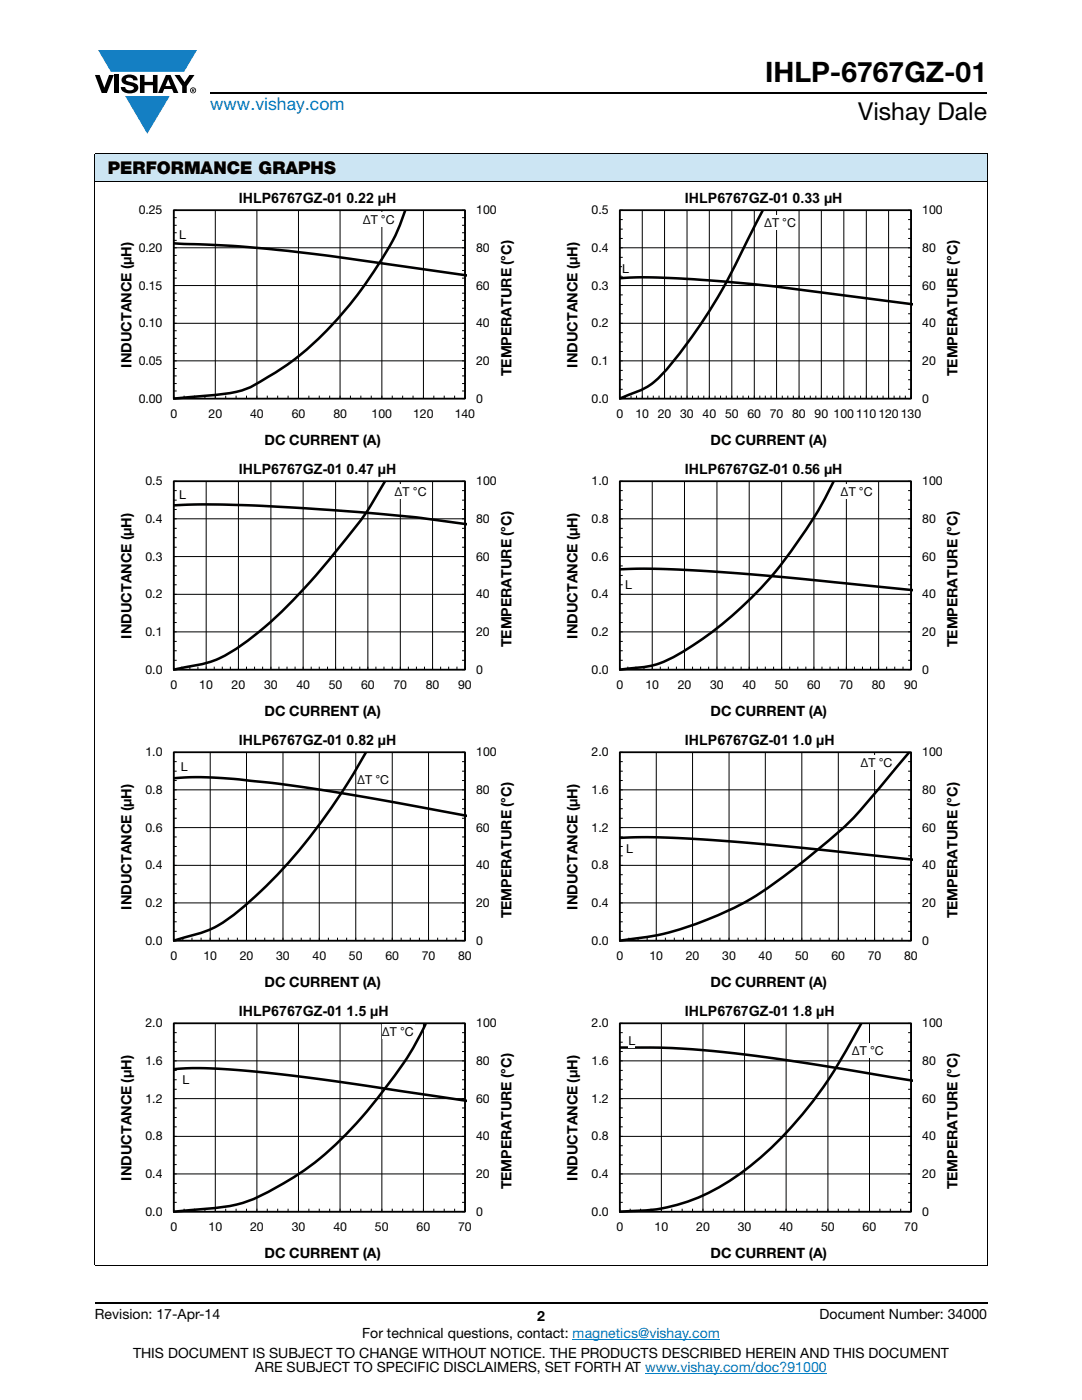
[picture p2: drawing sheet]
<svg xmlns="http://www.w3.org/2000/svg" width="216mm" height="279mm" viewBox="0 0 216 279" stroke-linecap="round" stroke-linejoin="round" font-family="sans-serif">
<g fill="#147fc3">
<path d="M19.6 10h19.7l-2.6 4.3h-1.1h-13.5z"/>
<path d="M25 19.2h8.9l-4.5 7.5z"/>
</g>
<g fill="#000">
<path d="M18.9 15h1l.9 2.5 1-2.5h.9l-1.4 3.6h-1zM22.9 15h.9v3.6h-.9zM24.6 15.3a2.1 2.1 0 0 1 2.8 .3l.1 .4h-.9a.79 .79 0 0 0-.7-.5 .79 .79 0 0 0-.8 .4l.3 .3 1 .2a1.08 1.08 0 0 1 1.2 1 1.08 1.08 0 0 1-1.1 1.2 1.73 1.73 0 0 1-2.4-1.2h.9a.96 .96 0 0 0 .8 .6 .96 .96 0 0 0 .9-.4 1.31 1.31 0 0 0-1.2-.6 1.03 1.03 0 0 1-1.1-.6 1.03 1.03 0 0 1 .2-1.1zM27.9 15h.9v1.3h1.7v-1.3h.9v3.6h-.9v-1.6h-1.7v1.6h-.9zM34.8 15h1.1l.9 1.4 1-1.4h1l-1.5 2.2v1.4h-.9v-1.4z"/>
<path d="M33.6 15.9l.5 1.3h-1.1zM33.1 15l-1.6 3.6h1l.3-.8h1.5l.3 .8h1l-1.6-3.6z"/>
<path d="M38.4 17.8h.2v.2h-.2zM38.3 17.7v.7h.1v-.3l.4 .3-.2-.3 .2-.2-.1-.2z"/>
<path d="M38.1 18a.46 .46 0 0 1 .9 0 .46 .46 0 0 1-.9 0zM37.9 18a.6 .6 0 0 0 1.2 0 .6 .6 0 0 0-1.2 0z"/>
</g>
<path d="M42 18.6h155M18.9 260h178.1" fill="none" stroke="#000" stroke-width=".36"/>
<path d="M114.3 267.3h29.3M128.7 274h36.3" fill="none" stroke="#007ec4" stroke-width=".2"/>
<path d="M18.9 30.7h178.1v5.5h-178.1z" fill="#cce5f3"/>
<path d="M18.9 30.7h178.1M18.9 36.2h178.1M18.9 30.8v221.7M197 30.8v221.7M18.9 252.6h178.1" fill="none" stroke="#000" stroke-width=".2"/>
<path d="M23.9 38h79.2v51.4h-79.2z" fill="#fff"/>
<g fill="none" stroke="#000" stroke-width=".2">
<path d="M34.7 42h58.1v37.6h-58.1zM34.7 60h.6M34.7 58.5h.6M34.7 55.5h.6M34.7 54h.6M34.7 52.5h.6M34.7 51h.6M34.7 48h.6M34.7 46.4h.6M34.7 45h.6M34.7 43.4h.6M43 42v37.6"/>
<path d="M51.3 42v37.6M59.6 42v37.6M67.9 42v37.6M76.2 42v37.6M84.5 42v37.6M92.2 60h.6M92.2 58.5h.6M92.2 55.5h.6M92.2 54h.6M92.2 52.5h.6M92.2 51h.6M92.2 48h.6"/>
<path d="M92.2 46.4h.6M92.2 45h.6M92.2 43.4h.6M92.8 57h-58.1M92.8 49.5h-58.1M34.7 78h.6M34.7 76.5h.6M34.7 75h.6M34.7 73.5h.6M34.7 70.5h.6M34.7 69h.6M34.7 67.5h.6"/>
<path d="M34.7 66h.6M34.7 63h.6M34.7 61.5h.6M36.7 79v.6M38.8 79v.6M40.9 79v.6M45 79v.6M47.1 79v.6M49.2 79v.6M53.3 79v.6M55.4 79v.6M57.5 79v.6"/>
<path d="M61.6 79v.6M63.7 79v.6M65.8 79v.6M69.9 79v.6M72 79v.6M74.1 79v.6M78.3 79v.6M80.3 79v.6M82.4 79v.6M86.6 79v.6M88.6 79v.6M90.7 79v.6"/>
<path d="M92.2 78h.6M92.2 76.5h.6M92.2 75h.6M92.2 73.5h.6M92.2 70.5h.6M92.2 69h.6M92.2 67.5h.6M92.2 66h.6M92.2 63h.6M92.2 61.5h.6M92.8 72h-58.1M92.8 64.5h-58.1"/>
</g>
<path d="M34.7 42h58.1v37.5h-58.1z" fill="none" stroke="#000" stroke-width=".34"/>
<path d="M34.7 48.6l12 .5 10.8 1 8.7 1 27 3.9M80.9 41.9l-.1 .3a43.5 43.5 0 0 1-6.3 12.1 67 67 0 0 1-19.7 20.1l-.7 .5a23.6 23.6 0 0 1-6.9 3.3l-4.1 .6-8.4 .7" fill="none" stroke="#000" stroke-width=".51"/>
<g fill="#fff">
<path d="M35.8 45.4h1.4v2.9h-1.4z"/>
<path d="M72.4 42.3h6.5v3h-6.5z"/>
<path d="M112.9 38h79.2v51.4h-79.2z"/>
</g>
<g fill="none" stroke="#000" stroke-width=".2">
<path d="M123.7 42h58.1v37.6h-58.1zM123.7 58.9h.6M123.7 55.1h.6M123.7 53.2h.6M123.7 51.4h.6M123.7 47.6h.6M123.7 45.7h.6M123.7 43.8h.6M128.2 42v37.6M132.6 42v37.6M137.1 42v37.6M141.5 42v37.6"/>
<path d="M146 42v37.6M150.5 42v37.6M155 42v37.6M159.4 42v37.6M163.9 42v37.6M168.4 42v37.6M172.9 42v37.6M177.3 42v37.6M181.2 58.9h.6M181.2 55.1h.6M181.2 53.2h.6M181.2 51.4h.6"/>
<path d="M181.2 47.6h.6M181.2 45.7h.6M181.2 43.8h.6M181.8 57h-58.1M181.8 49.5h-58.1M123.7 77.7h.6M123.7 75.8h.6M123.7 73.9h.6M123.7 70.2h.6M123.7 68.2h.6M123.7 66.4h.6M123.7 62.6h.6"/>
<path d="M123.7 60.8h.6M124.8 79v.6M125.9 79v.6M127 79v.6M129.3 79v.6M130.4 79v.6M131.5 79v.6M133.7 79v.6M134.8 79v.6M135.9 79v.6M138.2 79v.6M139.3 79v.6"/>
<path d="M140.4 79v.6M142.7 79v.6M143.8 79v.6M144.9 79v.6M147.1 79v.6M148.3 79v.6M149.4 79v.6M151.6 79v.6M152.7 79v.6M153.9 79v.6M156.1 79v.6M157.2 79v.6"/>
<path d="M158.3 79v.6M160.5 79v.6M161.7 79v.6M162.8 79v.6M165 79v.6M166.1 79v.6M167.3 79v.6M169.5 79v.6M170.6 79v.6M171.7 79v.6M174 79v.6M175.1 79v.6"/>
<path d="M176.2 79v.6M178.4 79v.6M179.5 79v.6M180.7 79v.6M181.2 77.7h.6M181.2 75.8h.6M181.2 73.9h.6M181.2 70.2h.6M181.2 68.2h.6M181.2 66.4h.6M181.2 62.6h.6M181.2 60.8h.6"/>
<path d="M181.8 72h-58.1M181.8 64.5h-58.1"/>
</g>
<path d="M123.7 42h58.1v37.5h-58.1z" fill="none" stroke="#000" stroke-width=".34"/>
<path d="M123.7 55.5l3.7-.2 4 .1 13.7 .8 9.4 1 27.7 3.5M152.2 41.9l-.7 1.4a226.4 226.4 0 0 1-9.9 18.7 90.4 90.4 0 0 1-10.5 13.7 16.9 16.9 0 0 1-6.7 3.5l-.7 .4" fill="none" stroke="#000" stroke-width=".51"/>
<g fill="#fff">
<path d="M124.2 52.1h1.3v2.9h-1.3z"/>
<path d="M152.4 42.9h6.6v2.9h-6.6z"/>
<path d="M23.9 92.1h79.2v51.4h-79.2z"/>
</g>
<g fill="none" stroke="#000" stroke-width=".2">
<path d="M34.7 96h58.1v37.6h-58.1zM34.7 99.8h.6M34.7 97.9h.6M41.1 96v37.6M47.6 96v37.6M54.1 96v37.6M60.5 96v37.6M67 96v37.6M73.4 96v37.6M79.9 96v37.6M86.3 96v37.6M92.2 99.8h.6"/>
<path d="M92.2 97.9h.6M34.7 116.7h.6M34.7 114.8h.6M34.7 112.9h.6M34.7 109.2h.6M34.7 107.3h.6M34.7 105.4h.6M34.7 101.7h.6M92.2 116.7h.6M92.2 114.8h.6M92.2 112.9h.6M92.2 109.2h.6"/>
<path d="M92.2 107.3h.6M92.2 105.4h.6M92.2 101.7h.6M92.8 118.6h-58.1M92.8 111.1h-58.1M92.8 103.5h-58.1M34.7 131.8h.6M34.7 129.9h.6M34.7 128h.6M34.7 124.2h.6M34.7 122.3h.6M34.7 120.5h.6"/>
<path d="M36.3 133v.6M37.9 133v.6M39.5 133v.6M42.8 133v.6M44.4 133v.6M46 133v.6M49.2 133v.6M50.8 133v.6M52.4 133v.6M55.7 133v.6M57.3 133v.6M58.9 133v.6"/>
<path d="M62.1 133v.6M63.7 133v.6M65.4 133v.6M68.6 133v.6M70.2 133v.6M71.8 133v.6M75 133v.6M76.6 133v.6M78.3 133v.6M81.5 133v.6M83.1 133v.6M84.7 133v.6"/>
<path d="M87.9 133v.6M89.5 133v.6M91.2 133v.6M92.2 131.8h.6M92.2 129.9h.6M92.2 128h.6M92.2 124.2h.6M92.2 122.3h.6M92.2 120.5h.6M92.8 126.1h-58.1"/>
</g>
<path d="M34.7 96h58.1v37.6h-58.1z" fill="none" stroke="#000" stroke-width=".34"/>
<path d="M76.9 96a66.3 66.3 0 0 1-9.3 13.4 97.7 97.7 0 0 1-20.2 19.9 22.2 22.2 0 0 1-10.9 4l-1.8 .3M34.7 100.9l4.6-.2h5.1l16.2 .7 10.9 .8 11.2 1 10.5 1.4" fill="none" stroke="#000" stroke-width=".51"/>
<g fill="#fff">
<path d="M35.8 97.2h1.4v2.9h-1.4z"/>
<path d="M78.7 96.6h6.6v2.9h-6.6z"/>
<path d="M112.9 92.1h79.2v51.4h-79.2z"/>
</g>
<g fill="none" stroke="#000" stroke-width=".2">
<path d="M123.7 96h58.1v37.6h-58.1zM123.7 99.8h.6M123.7 97.9h.6M130.1 96v37.6M136.6 96v37.6M143.1 96v37.6M149.5 96v37.6M156 96v37.6M162.4 96v37.6M168.9 96v37.6M175.3 96v37.6M181.2 99.8h.6"/>
<path d="M181.2 97.9h.6M123.7 116.7h.6M123.7 114.8h.6M123.7 112.9h.6M123.7 109.2h.6M123.7 107.3h.6M123.7 105.4h.6M123.7 101.7h.6M181.2 116.7h.6M181.2 114.8h.6M181.2 112.9h.6M181.2 109.2h.6"/>
<path d="M181.2 107.3h.6M181.2 105.4h.6M181.2 101.7h.6M181.8 118.6h-58.1M181.8 111.1h-58.1M181.8 103.5h-58.1M123.7 131.8h.6M123.7 129.9h.6M123.7 128h.6M123.7 124.2h.6M123.7 122.3h.6M123.7 120.5h.6"/>
<path d="M125.3 133v.6M126.9 133v.6M128.5 133v.6M131.8 133v.6M133.4 133v.6M135 133v.6M138.2 133v.6M139.8 133v.6M141.4 133v.6M144.7 133v.6M146.3 133v.6M147.9 133v.6"/>
<path d="M151.1 133v.6M152.7 133v.6M154.4 133v.6M157.6 133v.6M159.2 133v.6M160.8 133v.6M164 133v.6M165.6 133v.6M167.3 133v.6M168.9 133v.6M170.5 133v.6M172.1 133v.6"/>
<path d="M173.7 133v.6M175.3 133v.6M176.9 133v.6M178.5 133v.6M180.2 133v.6M181.2 131.8h.6M181.2 129.9h.6M181.2 128h.6M181.2 124.2h.6M181.2 122.3h.6M181.2 120.5h.6M181.8 126.1h-58.1"/>
</g>
<path d="M123.7 96h58.1v37.6h-58.1z" fill="none" stroke="#000" stroke-width=".34"/>
<path d="M166.4 96a84.4 84.4 0 0 1-23.3 29.3l-3.1 2.3a31.5 31.5 0 0 1-10.3 5.3l-6 .7M123.7 113.6l8.1-.1 12 .7 13.6 1.1 24.8 2.5" fill="none" stroke="#000" stroke-width=".51"/>
<g fill="#fff">
<path d="M124.8 115.2h1.4v2.9h-1.4z"/>
<path d="M167.7 96.6h6.6v2.9h-6.6z"/>
<path d="M23.9 146.2h79.2v51.3h-79.2z"/>
</g>
<g fill="none" stroke="#000" stroke-width=".2">
<path d="M34.7 150.1h58.1v37.6h-58.1zM34.7 159.5h.6M34.7 155.8h.6M34.7 153.9h.6M34.7 152h.6M41.9 150.1v37.6M49.2 150.1v37.6M56.5 150.1v37.6M63.7 150.1v37.6M71 150.1v37.6M78.3 150.1v37.6M85.5 150.1v37.6"/>
<path d="M92.2 159.5h.6M92.2 155.8h.6M92.2 153.9h.6M92.2 152h.6M92.8 157.6h-58.1M34.7 178.3h.6M34.7 176.4h.6M34.7 174.6h.6M34.7 170.8h.6M34.7 168.9h.6M34.7 167h.6M34.7 163.3h.6"/>
<path d="M34.7 161.4h.6M92.2 178.3h.6M92.2 176.4h.6M92.2 174.6h.6M92.2 170.8h.6M92.2 168.9h.6M92.2 167h.6M92.2 163.3h.6M92.2 161.4h.6M92.8 172.7h-58.1M92.8 165.2h-58.1M34.7 185.9h.6"/>
<path d="M34.7 184h.6M34.7 182.1h.6M36.5 187.1v.6M38.3 187.1v.6M40.1 187.1v.6M43.8 187.1v.6M45.5 187.1v.6M47.4 187.1v.6M51 187.1v.6M52.8 187.1v.6M54.6 187.1v.6M58.3 187.1v.6"/>
<path d="M60.1 187.1v.6M61.9 187.1v.6M65.5 187.1v.6M67.3 187.1v.6M69.2 187.1v.6M72.8 187.1v.6M74.6 187.1v.6M76.4 187.1v.6M80 187.1v.6M81.9 187.1v.6M83.7 187.1v.6M87.3 187.1v.6"/>
<path d="M89.1 187.1v.6M91 187.1v.6M92.2 185.9h.6M92.2 184h.6M92.2 182.1h.6M92.8 180.2h-58.1"/>
</g>
<path d="M34.7 150.1h58.1v37.6h-58.1z" fill="none" stroke="#000" stroke-width=".34"/>
<path d="M34.7 155.3l3.9-.2 3.9 .1 4.8 .3 7.9 .9 16.5 2.5 21.5 3.9M73.1 150.1a109.8 109.8 0 0 1-26.6 32.6 22.3 22.3 0 0 1-10.1 4.5l-1.7 .5" fill="none" stroke="#000" stroke-width=".51"/>
<g fill="#fff">
<path d="M36.1 151.5h1.4v2.9h-1.4z"/>
<path d="M71.3 154.1h6.5v3h-6.5z"/>
<path d="M112.9 146.2h79.2v51.3h-79.2z"/>
</g>
<g fill="none" stroke="#000" stroke-width=".2">
<path d="M123.7 150.1h58.1v37.6h-58.1zM123.7 159.5h.6M123.7 155.8h.6M123.7 153.9h.6M123.7 152h.6M131 150.1v37.6M138.2 150.1v37.6M145.5 150.1v37.6M152.7 150.1v37.6M160 150.1v37.6M167.3 150.1v37.6M174.5 150.1v37.6"/>
<path d="M181.2 159.5h.6M181.2 155.8h.6M181.2 153.9h.6M181.2 152h.6M181.8 157.6h-58.1M123.7 178.3h.6M123.7 176.4h.6M123.7 174.6h.6M123.7 170.8h.6M123.7 168.9h.6M123.7 167h.6M123.7 163.3h.6"/>
<path d="M123.7 161.4h.6M181.2 178.3h.6M181.2 176.4h.6M181.2 174.6h.6M181.2 170.8h.6M181.2 168.9h.6M181.2 167h.6M181.2 163.3h.6M181.2 161.4h.6M181.8 172.7h-58.1M181.8 165.2h-58.1M123.7 185.9h.6"/>
<path d="M123.7 184h.6M123.7 182.1h.6M125.5 187.1v.6M127.3 187.1v.6M129.1 187.1v.6M132.8 187.1v.6M134.5 187.1v.6M136.4 187.1v.6M140 187.1v.6M141.8 187.1v.6M143.7 187.1v.6M147.3 187.1v.6"/>
<path d="M149.1 187.1v.6M150.9 187.1v.6M154.5 187.1v.6M156.4 187.1v.6M158.2 187.1v.6M161.8 187.1v.6M163.6 187.1v.6M165.5 187.1v.6M169.1 187.1v.6M170.9 187.1v.6M172.7 187.1v.6M176.3 187.1v.6"/>
<path d="M178.2 187.1v.6M180 187.1v.6M181.2 185.9h.6M181.2 184h.6M181.2 182.1h.6M181.8 180.2h-58.1"/>
</g>
<path d="M123.7 150.1h58.1v37.6h-58.1z" fill="none" stroke="#000" stroke-width=".34"/>
<path d="M181.4 150.1l-2.5 3a119.5 119.5 0 0 1-11 12.5 139 139 0 0 1-19 14.3 64.4 64.4 0 0 1-21.4 7.3l-3.8 .5M123.7 167.2l8.3-.1 12.6 .7 15.2 1.4 22.4 2.4" fill="none" stroke="#000" stroke-width=".51"/>
<g fill="#fff">
<path d="M124.9 167.9h1.4v2.9h-1.4z"/>
<path d="M171.7 150.7h6.5v2.9h-6.5z"/>
<path d="M23.9 200.3h79.2v51.4h-79.2z"/>
</g>
<g fill="none" stroke="#000" stroke-width=".2">
<path d="M34.7 204.2h58.1v37.6h-58.1zM34.7 217.4h.6M34.7 215.5h.6M34.7 213.6h.6M34.7 209.9h.6M34.7 208h.6M34.7 206.1h.6M43 204.2v37.6M51.3 204.2v37.6M59.6 204.2v37.6M67.9 204.2v37.6M76.2 204.2v37.6"/>
<path d="M84.5 204.2v37.6M92.2 217.4h.6M92.2 215.5h.6M92.2 213.6h.6M92.2 209.9h.6M92.2 208h.6M92.2 206.1h.6M92.8 219.3h-58.1M92.8 211.7h-58.1M34.7 240h.6M34.7 238.1h.6M34.7 236.2h.6"/>
<path d="M34.7 232.4h.6M34.7 230.5h.6M34.7 228.7h.6M34.7 224.9h.6M34.7 223h.6M34.7 221.1h.6M92.2 240h.6M92.2 238.1h.6M92.2 236.2h.6M92.2 232.4h.6M92.2 230.5h.6M92.2 228.7h.6"/>
<path d="M92.2 224.9h.6M92.2 223h.6M92.2 221.1h.6M92.8 234.3h-58.1M92.8 226.8h-58.1M36.7 241.2v.6M38.8 241.2v.6M40.9 241.2v.6M45 241.2v.6M47.1 241.2v.6M49.2 241.2v.6M53.3 241.2v.6"/>
<path d="M55.4 241.2v.6M57.5 241.2v.6M61.6 241.2v.6M63.7 241.2v.6M65.8 241.2v.6M69.9 241.2v.6M72 241.2v.6M74.1 241.2v.6M78.3 241.2v.6M80.3 241.2v.6M82.4 241.2v.6M86.6 241.2v.6"/>
<path d="M88.6 241.2v.6M90.7 241.2v.6"/>
</g>
<path d="M34.7 204.2h58.1v37.6h-58.1z" fill="none" stroke="#000" stroke-width=".34"/>
<path d="M34.7 213.4l3.5-.2h4.4l12 1 12.9 1.7 25.7 3.8M85 204.2a57.8 57.8 0 0 1-8.4 13.4 66.3 66.3 0 0 1-20.3 18.7l-.8 .5a28.1 28.1 0 0 1-14.9 4.5l-5.9 .5" fill="none" stroke="#000" stroke-width=".51"/>
<g fill="#fff">
<path d="M36.4 213.9h1.4v2.9h-1.4z"/>
<path d="M76.2 204.3h6.5v2.9h-6.5z"/>
<path d="M112.9 200.3h79.2v51.4h-79.2z"/>
</g>
<g fill="none" stroke="#000" stroke-width=".2">
<path d="M123.7 204.2h58.1v37.6h-58.1zM123.7 217.4h.6M123.7 215.5h.6M123.7 213.6h.6M123.7 209.9h.6M123.7 208h.6M123.7 206.1h.6M132 204.2v37.6M140.3 204.2v37.6M148.6 204.2v37.6M156.9 204.2v37.6M165.2 204.2v37.6"/>
<path d="M173.5 204.2v37.6M181.2 217.4h.6M181.2 215.5h.6M181.2 213.6h.6M181.2 209.9h.6M181.2 208h.6M181.2 206.1h.6M181.8 219.3h-58.1M181.8 211.7h-58.1M123.7 240h.6M123.7 238.1h.6M123.7 236.2h.6"/>
<path d="M123.7 232.4h.6M123.7 230.5h.6M123.7 228.7h.6M123.7 224.9h.6M123.7 223h.6M123.7 221.1h.6M181.2 240h.6M181.2 238.1h.6M181.2 236.2h.6M181.2 232.4h.6M181.2 230.5h.6M181.2 228.7h.6"/>
<path d="M181.2 224.9h.6M181.2 223h.6M181.2 221.1h.6M181.8 234.3h-58.1M181.8 226.8h-58.1M125.7 241.2v.6M127.8 241.2v.6M129.9 241.2v.6M134 241.2v.6M136.1 241.2v.6M138.2 241.2v.6M142.3 241.2v.6"/>
<path d="M144.4 241.2v.6M146.5 241.2v.6M150.6 241.2v.6M152.7 241.2v.6M154.8 241.2v.6M158.9 241.2v.6M161 241.2v.6M163.1 241.2v.6M167.3 241.2v.6M169.3 241.2v.6M171.4 241.2v.6M175.6 241.2v.6"/>
<path d="M177.6 241.2v.6M179.7 241.2v.6"/>
</g>
<path d="M123.7 204.2h58.1v37.6h-58.1z" fill="none" stroke="#000" stroke-width=".34"/>
<path d="M123.7 209.1l10.6 .1 11.9 1 13.6 1.8 22.4 3.7M171.9 204.2a102.1 102.1 0 0 1-11.9 18.3 57.3 57.3 0 0 1-20.6 16.5 35.8 35.8 0 0 1-14.8 2.8h-.9" fill="none" stroke="#000" stroke-width=".51"/>
<g fill="#fff">
<path d="M125.4 206.1h1.4v2.9h-1.4z"/>
<path d="M170 208.2h6.5v2.9h-6.5z"/>
</g>
<text font-size="5.6" x="152.7" y="16.4">IHLP-6767GZ-01</text>
<text font-size="4.9" x="171.3" y="24">Vishay Dale</text>
<text font-size="3.5" fill="#007ec4" x="42" y="21.9">www.vishay.com</text>
<text font-size="3.5" x="21.5" y="34.8">PERFORMANCE GRAPHS</text>
<g font-size="2.8">
<text x="47.7" y="40.4">IHLP6767GZ-01 0.22 µH</text>
<text x="136.7" y="40.4">IHLP6767GZ-01 0.33 µH</text>
<text x="26.2" y="73.4" transform="rotate(-90 26.2 73.4)">INDUCTANCE (μH)</text>
<text x="102.1" y="75.1" transform="rotate(-90 102.1 75.1)">TEMPERATURE (°C)</text>
<text x="115.2" y="73.4" transform="rotate(-90 115.2 73.4)">INDUCTANCE (μH)</text>
<text x="191.1" y="75.1" transform="rotate(-90 191.1 75.1)">TEMPERATURE (°C)</text>
<text x="52.8" y="88.8">DC CURRENT (A)</text>
<text x="141.8" y="88.8">DC CURRENT (A)</text>
<text x="47.7" y="94.5">IHLP6767GZ-01 0.47 µH</text>
<text x="136.7" y="94.5">IHLP6767GZ-01 0.56 µH</text>
<text x="26.2" y="127.5" transform="rotate(-90 26.2 127.5)">INDUCTANCE (μH)</text>
<text x="102.1" y="129.2" transform="rotate(-90 102.1 129.2)">TEMPERATURE (°C)</text>
<text x="115.2" y="127.5" transform="rotate(-90 115.2 127.5)">INDUCTANCE (μH)</text>
<text x="191.1" y="129.2" transform="rotate(-90 191.1 129.2)">TEMPERATURE (°C)</text>
<text x="52.8" y="142.8">DC CURRENT (A)</text>
<text x="141.8" y="142.8">DC CURRENT (A)</text>
<text x="47.7" y="148.6">IHLP6767GZ-01 0.82 µH</text>
<text x="136.7" y="148.6">IHLP6767GZ-01 1.0 µH</text>
<text x="26.2" y="181.5" transform="rotate(-90 26.2 181.5)">INDUCTANCE (μH)</text>
<text x="102.1" y="183.3" transform="rotate(-90 102.1 183.3)">TEMPERATURE (°C)</text>
<text x="115.2" y="181.5" transform="rotate(-90 115.2 181.5)">INDUCTANCE (μH)</text>
<text x="191.1" y="183.3" transform="rotate(-90 191.1 183.3)">TEMPERATURE (°C)</text>
<text x="52.8" y="196.9">DC CURRENT (A)</text>
<text x="141.8" y="196.9">DC CURRENT (A)</text>
<text x="47.7" y="202.7">IHLP6767GZ-01 1.5 µH</text>
<text x="136.7" y="202.7">IHLP6767GZ-01 1.8 µH</text>
<text x="26.2" y="235.6" transform="rotate(-90 26.2 235.6)">INDUCTANCE (μH)</text>
<text x="102.1" y="237.4" transform="rotate(-90 102.1 237.4)">TEMPERATURE (°C)</text>
<text x="115.2" y="235.6" transform="rotate(-90 115.2 235.6)">INDUCTANCE (μH)</text>
<text x="191.1" y="237.4" transform="rotate(-90 191.1 237.4)">TEMPERATURE (°C)</text>
<text x="52.8" y="251">DC CURRENT (A)</text>
<text x="141.8" y="251">DC CURRENT (A)</text>
<text x="18.9" y="263.3">Revision: 17-Apr-14</text>
<text x="107.2" y="263.6">2</text>
<text x="163.6" y="263.3">Document Number: 34000</text>
<text x="72.3" y="267.1">For technical questions, contact: magnetics@vishay.com</text>
<text x="26.5" y="271">THIS DOCUMENT IS SUBJECT TO CHANGE WITHOUT NOTICE. THE PRODUCTS DESCRIBED HEREIN AND THIS DOCUMENT</text>
<text x="50.9" y="273.8">ARE SUBJECT TO SPECIFIC DISCLAIMERS, SET FORTH AT www.vishay.com/doc?91000</text>
</g>
<g font-size="2.5">
<text x="27.7" y="42.8">0.25</text>
<text x="35.8" y="47.8">L</text>
<text x="72.4" y="44.7">ΔT °C</text>
<text x="95" y="42.8">100</text>
<text x="118" y="42.8">0.5</text>
<text x="152.4" y="45.3">ΔT</text>
<text x="156.1" y="45.3">°C</text>
<text x="184" y="42.8">100</text>
<text x="27.7" y="50.3">0.20</text>
<text x="95" y="50.3">80</text>
<text x="118" y="50.3">0.4</text>
<text x="184" y="50.3">80</text>
<text x="27.7" y="57.8">0.15</text>
<text x="95" y="57.8">60</text>
<text x="118" y="57.8">0.3</text>
<text x="124.2" y="54.4">L</text>
<text x="184" y="57.8">60</text>
<text x="27.7" y="65.3">0.10</text>
<text x="95" y="65.3">40</text>
<text x="118" y="65.3">0.2</text>
<text x="184" y="65.3">40</text>
<text x="27.7" y="72.9">0.05</text>
<text x="95" y="72.9">20</text>
<text x="118" y="72.9">0.1</text>
<text x="184" y="72.9">20</text>
<text x="27.7" y="80.4">0.00</text>
<text x="34" y="83.5">0</text>
<text x="41.6" y="83.5">20</text>
<text x="49.9" y="83.5">40</text>
<text x="58.2" y="83.5">60</text>
<text x="66.5" y="83.5">80</text>
<text x="74.1" y="83.5">100</text>
<text x="82.4" y="83.5">120</text>
<text x="90.7" y="83.5">140</text>
<text x="95" y="80.4">0</text>
<text x="118" y="80.4">0.0</text>
<text x="123" y="83.5">0</text>
<text x="126.8" y="83.5">10</text>
<text x="131.3" y="83.5">20</text>
<text x="135.7" y="83.5">30</text>
<text x="140.2" y="83.5">40</text>
<text x="144.7" y="83.5">50</text>
<text x="149.1" y="83.5">60</text>
<text x="153.6" y="83.5">70</text>
<text x="158.1" y="83.5">80</text>
<text x="162.5" y="83.5">90 100 110 120 130</text>
<text x="184" y="80.4">0</text>
<text x="29" y="96.9">0.5</text>
<text x="35.8" y="99.5">L</text>
<text x="78.7" y="98.9">ΔT °C</text>
<text x="95" y="96.9">100</text>
<text x="118" y="96.9">1.0</text>
<text x="167.7" y="98.9">ΔT °C</text>
<text x="184" y="96.9">100</text>
<text x="29" y="104.4">0.4</text>
<text x="95" y="104.4">80</text>
<text x="118" y="104.4">0.8</text>
<text x="184" y="104.4">80</text>
<text x="29" y="111.9">0.3</text>
<text x="95" y="111.9">60</text>
<text x="118" y="111.9">0.6</text>
<text x="184" y="111.9">60</text>
<text x="29" y="119.4">0.2</text>
<text x="95" y="119.4">40</text>
<text x="118" y="119.4">0.4</text>
<text x="124.8" y="117.5">L</text>
<text x="184" y="119.4">40</text>
<text x="29" y="126.9">0.1</text>
<text x="95" y="126.9">20</text>
<text x="118" y="126.9">0.2</text>
<text x="184" y="126.9">20</text>
<text x="29" y="134.5">0.0</text>
<text x="34" y="137.6">0</text>
<text x="39.8" y="137.6">10</text>
<text x="46.2" y="137.6">20</text>
<text x="52.7" y="137.6">30</text>
<text x="59.1" y="137.6">40</text>
<text x="65.6" y="137.6">50</text>
<text x="72" y="137.6">60</text>
<text x="78.5" y="137.6">70</text>
<text x="85" y="137.6">80</text>
<text x="91.4" y="137.6">90</text>
<text x="95" y="134.5">0</text>
<text x="118" y="134.5">0.0</text>
<text x="123" y="137.6">0</text>
<text x="128.8" y="137.6">10</text>
<text x="135.2" y="137.6">20</text>
<text x="141.7" y="137.6">30</text>
<text x="148.1" y="137.6">40</text>
<text x="154.6" y="137.6">50</text>
<text x="161.1" y="137.6">60</text>
<text x="167.5" y="137.6">70</text>
<text x="174" y="137.6">80</text>
<text x="180.4" y="137.6">90</text>
<text x="184" y="134.5">0</text>
<text x="29" y="151">1.0</text>
<text x="36.1" y="153.9">L</text>
<text x="95" y="151">100</text>
<text x="118" y="151">2.0</text>
<text x="171.7" y="153">ΔT</text>
<text x="175.3" y="153">°C</text>
<text x="184" y="151">100</text>
<text x="29" y="158.5">0.8</text>
<text x="71.3" y="156.5">ΔT °C</text>
<text x="95" y="158.5">80</text>
<text x="118" y="158.5">1.6</text>
<text x="184" y="158.5">80</text>
<text x="29" y="166">0.6</text>
<text x="95" y="166">60</text>
<text x="118" y="166">1.2</text>
<text x="184" y="166">60</text>
<text x="29" y="173.5">0.4</text>
<text x="95" y="173.5">40</text>
<text x="118" y="173.5">0.8</text>
<text x="124.9" y="170.3">L</text>
<text x="184" y="173.5">40</text>
<text x="29" y="181">0.2</text>
<text x="95" y="181">20</text>
<text x="118" y="181">0.4</text>
<text x="184" y="181">20</text>
<text x="29" y="188.6">0.0</text>
<text x="34" y="191.7">0</text>
<text x="40.6" y="191.7">10</text>
<text x="47.8" y="191.7">20</text>
<text x="55.1" y="191.7">30</text>
<text x="62.4" y="191.7">40</text>
<text x="69.6" y="191.7">50</text>
<text x="76.9" y="191.7">60</text>
<text x="84.2" y="191.7">70</text>
<text x="91.4" y="191.7">80</text>
<text x="95" y="188.6">0</text>
<text x="118" y="188.6">0.0</text>
<text x="123" y="191.7">0</text>
<text x="129.6" y="191.7">10</text>
<text x="136.8" y="191.7">20</text>
<text x="144.1" y="191.7">30</text>
<text x="151.4" y="191.7">40</text>
<text x="158.6" y="191.7">50</text>
<text x="165.9" y="191.7">60</text>
<text x="173.2" y="191.7">70</text>
<text x="180.4" y="191.7">80</text>
<text x="184" y="188.6">0</text>
<text x="29" y="205.1">2.0</text>
<text x="76.2" y="206.7">ΔT °C</text>
<text x="95" y="205.1">100</text>
<text x="118" y="205.1">2.0</text>
<text x="125.4" y="208.5">L</text>
<text x="184" y="205.1">100</text>
<text x="29" y="212.6">1.6</text>
<text x="95" y="212.6">80</text>
<text x="118" y="212.6">1.6</text>
<text x="170" y="210.6">ΔT</text>
<text x="173.6" y="210.6">°C</text>
<text x="184" y="212.6">80</text>
<text x="29" y="220.1">1.2</text>
<text x="36.4" y="216.3">L</text>
<text x="95" y="220.1">60</text>
<text x="118" y="220.1">1.2</text>
<text x="184" y="220.1">60</text>
<text x="29" y="227.6">0.8</text>
<text x="95" y="227.6">40</text>
<text x="118" y="227.6">0.8</text>
<text x="184" y="227.6">40</text>
<text x="29" y="235.1">0.4</text>
<text x="95" y="235.1">20</text>
<text x="118" y="235.1">0.4</text>
<text x="184" y="235.1">20</text>
<text x="29" y="242.6">0.0</text>
<text x="34" y="245.8">0</text>
<text x="41.6" y="245.8">10</text>
<text x="49.9" y="245.8">20</text>
<text x="58.2" y="245.8">30</text>
<text x="66.5" y="245.8">40</text>
<text x="74.8" y="245.8">50</text>
<text x="83.1" y="245.8">60</text>
<text x="91.4" y="245.8">70</text>
<text x="95" y="242.6">0</text>
<text x="118" y="242.6">0.0</text>
<text x="123" y="245.8">0</text>
<text x="130.6" y="245.8">10</text>
<text x="138.9" y="245.8">20</text>
<text x="147.2" y="245.8">30</text>
<text x="155.5" y="245.8">40</text>
<text x="163.8" y="245.8">50</text>
<text x="172.1" y="245.8">60</text>
<text x="180.4" y="245.8">70</text>
<text x="184" y="242.6">0</text>
</g>
</svg>
